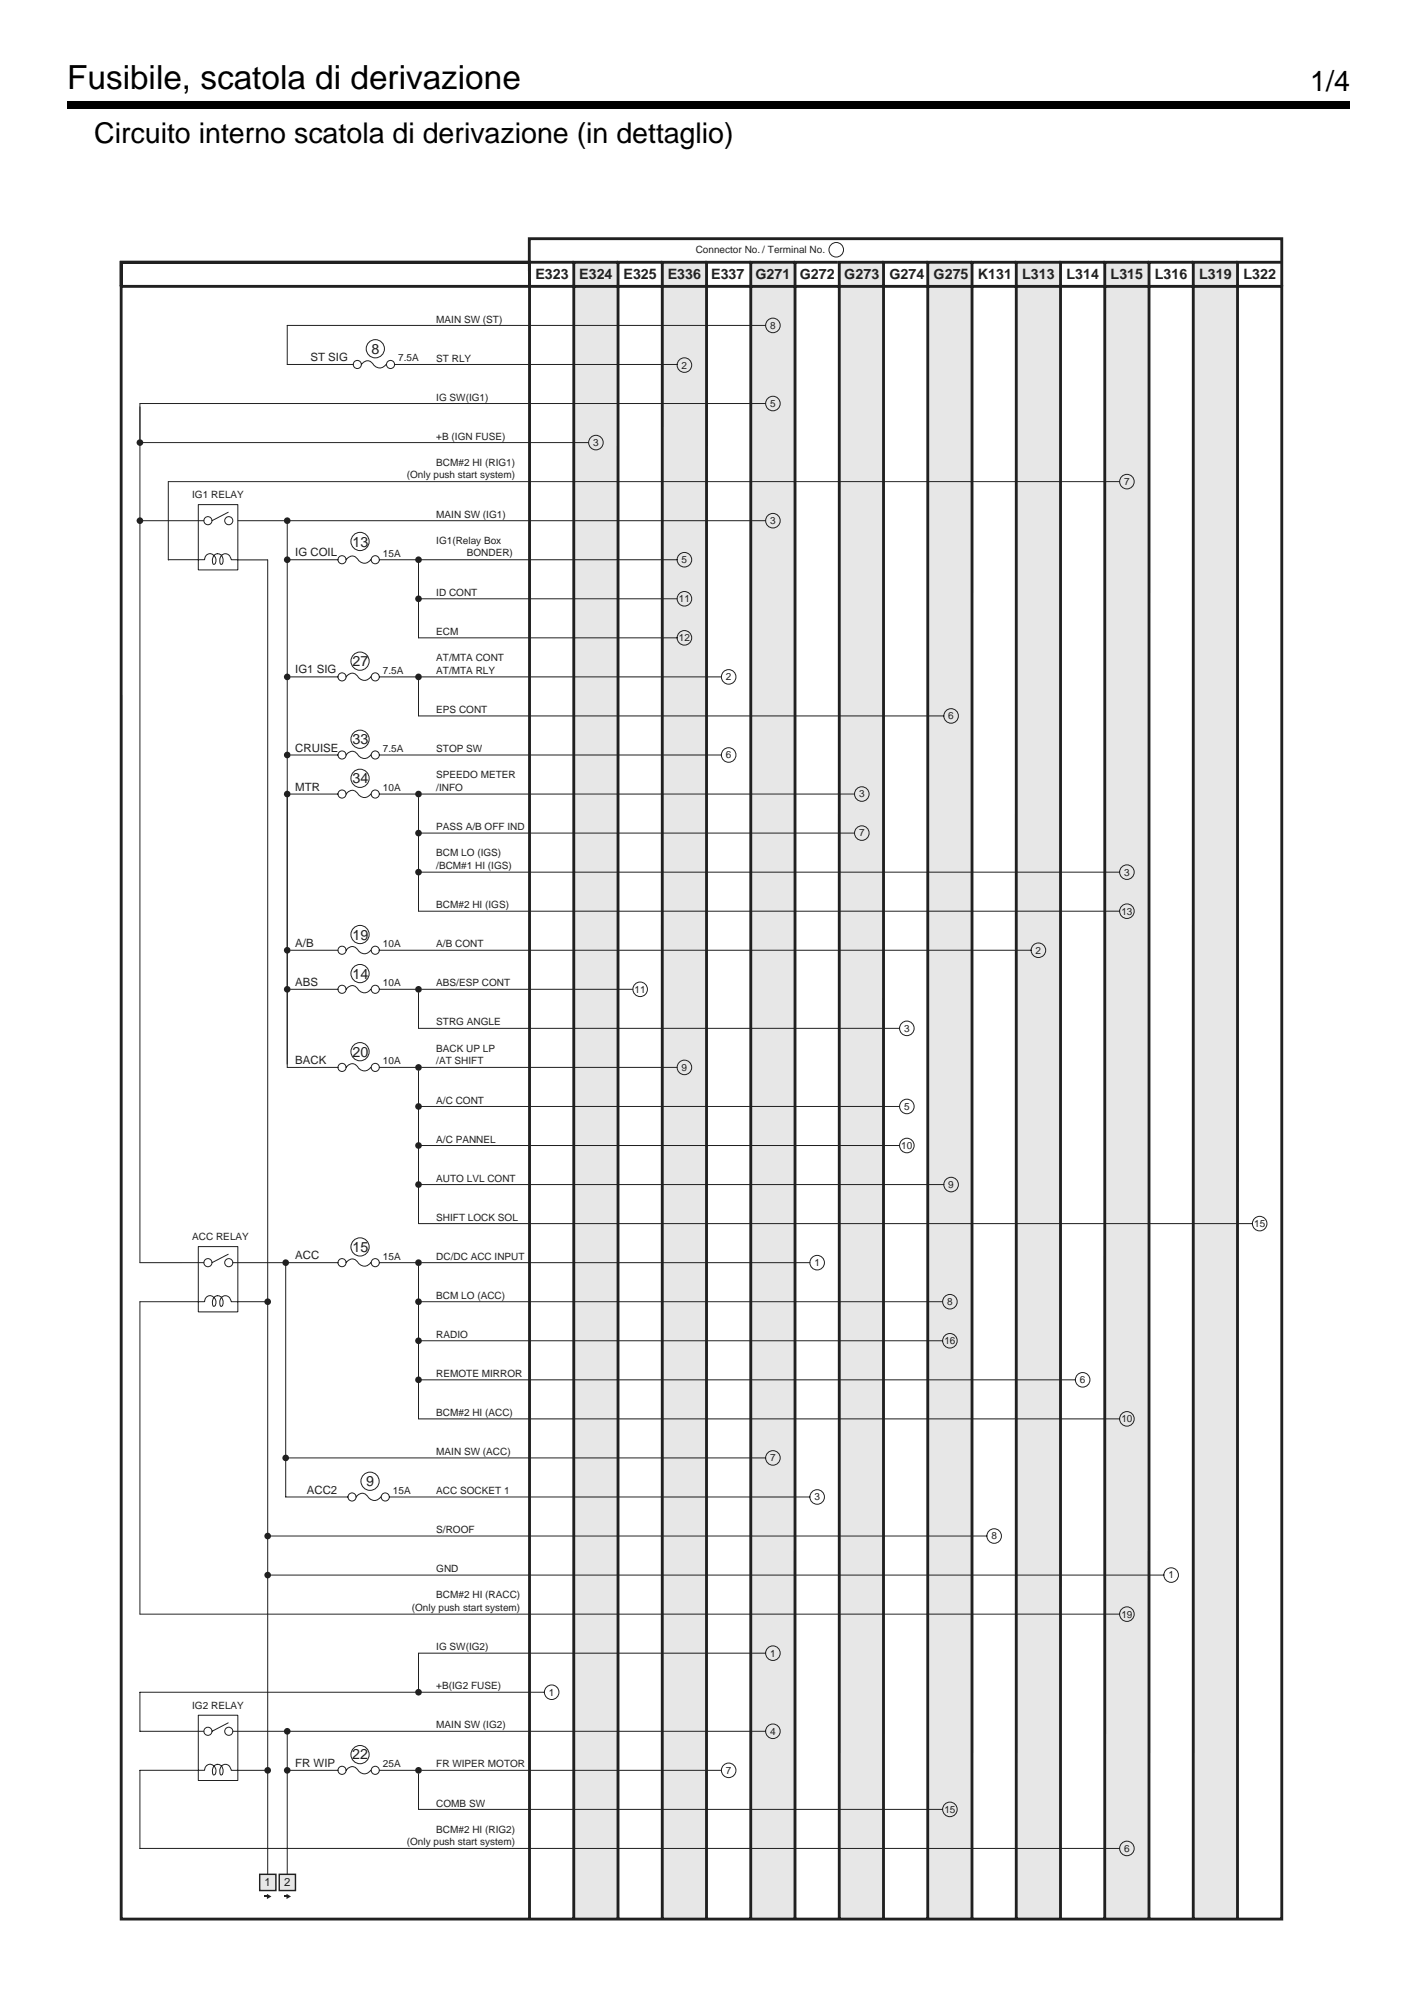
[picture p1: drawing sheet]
<svg xmlns="http://www.w3.org/2000/svg" width="210mm" height="297mm" viewBox="0 0 210 297" stroke-linecap="round" stroke-linejoin="round" font-family="sans-serif">
<path d="M9.9 15h190.1v1.1h-190.1z" fill="#000"/>
<path d="M9.9 35h190.2v260.4h-190.2z" fill="#fff"/>
<g fill="#e6e7e9">
<path d="M85 38.9h6.6l-.1 245.4h-6.5z"/>
<path d="M98.1 38.9h6.6v245.4h-6.6z"/>
<path d="M111.2 38.9h6.6v245.4h-6.6z"/>
<path d="M124.3 38.9h6.6v245.4h-6.6z"/>
<path d="M137.4 38.9h6.6v245.4h-6.6z"/>
<path d="M150.5 38.9h6.6v245.4h-6.6z"/>
<path d="M163.7 38.9h6.5v245.4h-6.6z"/>
<path d="M176.8 38.9h6.5v245.4h-6.5z"/>
</g>
<g fill="none" stroke="#231f20" stroke-width=".42">
<path d="M85 38.9h-6.6v245.4M91.6 38.9h-6.6v245.4M98.1 38.9h-6.5l-.1 245.4M104.7 38.9h-6.6v245.4M111.2 38.9h-6.5v245.4M117.8 38.9h-6.6v245.4M124.1 38.9h-6.3v245.4M130.9 38.9h-6.6v245.5M137.4 38.9h-6.5v245.4M144 38.9h-6.6v245.4M150.5 38.9h-6.5v245.4M157.1 38.9h-6.6v245.4"/>
<path d="M163.7 38.9h-6.6v245.4M170.2 38.9h-6.5l-.1 245.4M176.8 38.9h-6.6v245.4M183.3 38.9h-6.5v245.4M189.9 38.9h-6.6v245.4M17.9 42.4h172v241.9h-171.9z"/>
</g>
<g fill="none" stroke="#231f20" stroke-width=".15">
<path d="M20.7 59.8h92.7M113.4 48.2h-70.9v5.8h9.8M20.7 77.1h9.5M20.7 60.3v126.8M20.7 65.6h66.5M24.9 71.4h141M42.5 77.1h70.9M24.9 82.9h4.4M35.2 82.9h4.5M42.5 82.9h7.6M51.3 82.9a1.12 1.12 0 0 1 1.4-.4l.5 .6a1.11 1.11 0 0 0 1.7-.2M56.2 82.9h5.8"/>
<path d="M62 88.7h16.4"/>
<circle cx="50.7" cy="82.9" r=".6"/>
<circle cx="55.6" cy="82.9" r=".6"/>
</g>
<g fill="#231f20">
<circle cx="62" cy="82.9" r=".49"/>
<circle cx="62" cy="88.7" r=".49"/>
<circle cx="20.7" cy="65.6" r=".49"/>
<circle cx="20.7" cy="77.1" r=".49"/>
<circle cx="42.5" cy="77.1" r=".49"/>
<circle cx="42.5" cy="82.9" r=".49"/>
<circle cx="42.5" cy="100.3" r=".49"/>
</g>
<g fill="none" stroke="#231f20" stroke-width=".15">
<path d="M53.5 54a1.12 1.12 0 0 1 1.4-.4l.6 .6a1.11 1.11 0 0 0 1.7-.2M58.5 54h41.8M100.3 82.9h-38.3v11.6h38.3M50.1 100.3h-7.1M51.3 100.3a1.12 1.12 0 0 1 1.4-.4l.5 .6a1.11 1.11 0 0 0 1.7-.2M56.2 100.3h5.8M62 100.8v5.3M62 118.1v16.9"/>
<circle cx="52.9" cy="54" r=".6"/>
<circle cx="57.9" cy="54" r=".6"/>
<circle cx="101.4" cy="54.1" r="1.08"/>
<circle cx="114.5" cy="48.2" r="1.08"/>
<circle cx="114.5" cy="59.8" r="1.08"/>
<circle cx="88.3" cy="65.6" r="1.08"/>
<circle cx="114.5" cy="77.1" r="1.08"/>
<circle cx="166.9" cy="71.4" r="1.08"/>
<circle cx="101.4" cy="82.9" r="1.08"/>
<circle cx="101.4" cy="94.5" r="1.08"/>
<circle cx="101.4" cy="88.7" r="1.08"/>
<circle cx="50.7" cy="100.3" r=".6"/>
<circle cx="55.6" cy="100.3" r=".6"/>
<circle cx="107.9" cy="100.3" r="1.08"/>
</g>
<circle cx="62" cy="100.3" r=".49" fill="#231f20"/>
<g fill="none" stroke="#231f20" stroke-width=".15">
<path d="M62 106.1h77.8M62.5 100.3h44.4"/>
<circle cx="140.9" cy="106.1" r="1.08"/>
</g>
<circle cx="42.5" cy="146.6" r=".49" fill="#231f20"/>
<g fill="none" stroke="#231f20" stroke-width=".15">
<path d="M50.1 146.6h-7.1M51.3 146.6a1.12 1.12 0 0 1 1.4-.4l.5 .5a1.11 1.11 0 0 0 1.7-.1M56.2 146.6h5.8M62 147.1v5.3M20.7 192.8v46.3"/>
<circle cx="50.7" cy="146.6" r=".6"/>
<circle cx="55.6" cy="146.6" r=".6"/>
<circle cx="94.8" cy="146.6" r="1.08"/>
</g>
<circle cx="62" cy="146.6" r=".49" fill="#231f20"/>
<g fill="none" stroke="#231f20" stroke-width=".15">
<path d="M62 152.4h71.3M62.5 146.6h31.3"/>
<circle cx="134.3" cy="152.4" r="1.08"/>
</g>
<circle cx="42.5" cy="111.9" r=".49" fill="#231f20"/>
<g fill="none" stroke="#231f20" stroke-width=".15">
<path d="M50.1 111.9h-7.1M51.3 111.9a1.12 1.12 0 0 1 1.4-.4l.5 .5a1.11 1.11 0 0 0 1.7-.1M56.2 111.9h50.7"/>
<circle cx="50.7" cy="111.9" r=".6"/>
<circle cx="55.6" cy="111.9" r=".6"/>
<circle cx="107.9" cy="111.9" r="1.08"/>
</g>
<circle cx="42.5" cy="140.8" r=".49" fill="#231f20"/>
<g fill="none" stroke="#231f20" stroke-width=".15">
<path d="M51.3 140.8a1.12 1.12 0 0 1 1.4-.4l.5 .6a1.11 1.11 0 0 0 1.7-.2M56.2 140.8h96.5"/>
<circle cx="50.7" cy="140.8" r=".6"/>
<circle cx="55.6" cy="140.8" r=".6"/>
<circle cx="153.8" cy="140.8" r="1.08"/>
</g>
<circle cx="42.5" cy="117.6" r=".49" fill="#231f20"/>
<g fill="none" stroke="#231f20" stroke-width=".15">
<path d="M50.1 117.6h-7.1M51.3 117.6a1.12 1.12 0 0 1 1.4-.4l.5 .6a1.11 1.11 0 0 0 1.7-.2M56.2 117.6h5.8M50.1 140.8h-7.1"/>
<circle cx="50.7" cy="117.6" r=".6"/>
<circle cx="55.6" cy="117.6" r=".6"/>
<circle cx="127.7" cy="117.6" r="1.08"/>
<circle cx="127.7" cy="123.4" r="1.08"/>
</g>
<g fill="#231f20">
<circle cx="62" cy="117.6" r=".49"/>
<circle cx="62" cy="123.4" r=".49"/>
<circle cx="62" cy="129.2" r=".49"/>
</g>
<g fill="none" stroke="#231f20" stroke-width=".15">
<path d="M62.5 117.6h64.1M62 123.4h64.6M62 129.2h103.9M62 135h103.9M50.1 158.1h-7.6M51.3 158.1a1.12 1.12 0 0 1 1.4-.4l.5 .6a1.11 1.11 0 0 0 1.7-.2M56.2 158.1h5.8M62 158.6v22.7"/>
<circle cx="166.9" cy="129.2" r="1.08"/>
<circle cx="166.9" cy="135" r="1.08"/>
<circle cx="50.7" cy="158.1" r=".6"/>
<circle cx="55.6" cy="158.1" r=".6"/>
<circle cx="101.4" cy="158.1" r="1.08"/>
<circle cx="134.3" cy="163.9" r="1.08"/>
</g>
<g fill="#231f20">
<circle cx="62" cy="158.1" r=".49"/>
<circle cx="62" cy="163.9" r=".49"/>
<circle cx="62" cy="169.7" r=".49"/>
<circle cx="62" cy="175.5" r=".49"/>
</g>
<g fill="none" stroke="#231f20" stroke-width=".15">
<path d="M24.9 71.4v11.6M29.4 74.8h5.8v9.6h-5.8zM33.8 75.9l-2.4 1.2M42.5 77.6v80M29.3 82.9h1a.84 .84 0 0 1 .9-.9 .84 .84 0 0 1 .8 .9l-.1 .5-.2 .2a.96 .96 0 0 1 .5-1.6 .94 .94 0 0 1 .8 .7 .94 .94 0 0 1-.2 .9 .96 .96 0 0 1 .6-1.6 .96 .96 0 0 1 .8 .9h1M39.7 82.9v194.8M78.4 88.7h21.9M62.5 158.1h37.8M62 163.9h71.3M62 169.7h71.3M62 175.5h77.8M29.4 184.7h5.8v9.7h-5.8z"/>
<path d="M30.2 187.1h-9.5M33.8 185.8l-2.4 1.3M35.2 192.8h-1a.86 .86 0 0 0-.9-.8 .86 .86 0 0 0-.7 1v.3l.2 .2a.9 .9 0 0 0 .1-1 .9 .9 0 0 0-1-.5 1.01 1.01 0 0 0-.2 1.5 .88 .88 0 0 0 .1-1.2 .88 .88 0 0 0-1.3 0l-.2 .5h-9.6M62 181.3h123.5M62 187.6v22.6M29.4 254.1h5.8v9.7h-5.8zM33.8 255.2l-2.4 1.3M29.3 262.3h1a.84 .84 0 0 1 .9-.9 .84 .84 0 0 1 .8 .9l-.1 .4-.2 .3a.96 .96 0 0 1 .5-1.6 .94 .94 0 0 1 .8 .6 .94 .94 0 0 1-.2 1 .96 .96 0 0 1 .6-1.6 .96 .96 0 0 1 .8 .9h1M50.1 262.3h-7.6M51.3 262.3a1.12 1.12 0 0 1 1.4-.4l.5 .5a1.11 1.11 0 0 0 1.7-.1"/>
<circle cx="123.9" cy="37" r="1.08"/>
<circle cx="30.8" cy="77.1" r=".6"/>
<circle cx="33.9" cy="77.1" r=".6"/>
<circle cx="134.3" cy="169.7" r="1.08"/>
<circle cx="140.9" cy="175.5" r="1.08"/>
<circle cx="30.8" cy="187.1" r=".6"/>
<circle cx="33.9" cy="187.1" r=".6"/>
<circle cx="186.6" cy="181.3" r="1.08"/>
<circle cx="30.8" cy="256.5" r=".6"/>
<circle cx="33.9" cy="256.5" r=".6"/>
<circle cx="50.7" cy="262.3" r=".6"/>
<circle cx="55.6" cy="262.3" r=".6"/>
</g>
<path d="M78.4 42.4v-3.5h-60.5v3.5v-3.5h60.5v-3.5h111.5v7" fill="none" stroke="#231f20" stroke-width=".42"/>
<g fill="#231f20">
<circle cx="42.5" cy="256.5" r=".49"/>
<circle cx="42.5" cy="262.3" r=".49"/>
<circle cx="39.7" cy="262.3" r=".49"/>
<circle cx="39.7" cy="192.8" r=".49"/>
<circle cx="42.3" cy="187.1" r=".49"/>
<circle cx="42.3" cy="216" r=".49"/>
<circle cx="39.7" cy="227.6" r=".49"/>
<circle cx="39.7" cy="233.3" r=".49"/>
</g>
<g fill="none" stroke="#231f20" stroke-width=".15">
<path d="M39.7 192.8h-4.5M50.1 187.1h-15.6M51.3 187.1a1.12 1.12 0 0 1 1.4-.4l.5 .5a1.11 1.11 0 0 0 1.7-.1M56.2 187.1h5.8"/>
<circle cx="50.7" cy="187.1" r=".6"/>
<circle cx="55.6" cy="187.1" r=".6"/>
<circle cx="121" cy="187.1" r="1.08"/>
<circle cx="140.7" cy="192.8" r="1.08"/>
</g>
<g fill="#231f20">
<circle cx="62" cy="187.1" r=".49"/>
<circle cx="62" cy="192.8" r=".49"/>
<circle cx="62" cy="198.6" r=".49"/>
<circle cx="62" cy="204.4" r=".49"/>
<circle cx="62" cy="250.7" r=".49"/>
</g>
<path d="M62.5 187.1h57.5M56.2 262.3h5.8M62 262.8v5.3" fill="none" stroke="#231f20" stroke-width=".15"/>
<circle cx="62" cy="262.3" r=".49" fill="#231f20"/>
<g fill="none" stroke="#231f20" stroke-width=".15">
<path d="M20.7 59.8v5.3M35.2 77.1h6.9M42.5 118.1v40M42.3 187.1v34.7h9.2M62 192.8h77.6M62 198.6h77.6M42.3 216h71.1M62 204.4h97.3M62 210.2h103.9M20.7 239.1h145.2M40.1 233.3h132.3M40.1 227.6h106.1"/>
<path d="M52.7 221.8a1.12 1.12 0 0 1 1.4-.4l.6 .6a1.11 1.11 0 0 0 1.7-.2M57.7 221.8h62.3M34.5 256.5h78.9M42.5 256.5v21.2M80.6 250.7h-59.9v5.8h9.5M113.4 244.9h-51.4v5.8M29.3 262.3h-8.6v11.5h145.2M35.2 262.3h4.5M62 268.1h77.6M62.5 262.3h44.4"/>
<circle cx="140.7" cy="198.6" r="1.08"/>
<circle cx="114.5" cy="216" r="1.08"/>
<circle cx="160.4" cy="204.4" r="1.08"/>
<circle cx="166.9" cy="210.2" r="1.08"/>
<circle cx="52.1" cy="221.8" r=".6"/>
<circle cx="57.1" cy="221.8" r=".6"/>
<circle cx="121" cy="221.8" r="1.08"/>
<circle cx="147.3" cy="227.6" r="1.08"/>
<circle cx="166.9" cy="239.1" r="1.08"/>
<circle cx="173.5" cy="233.3" r="1.08"/>
<circle cx="81.7" cy="250.7" r="1.08"/>
<circle cx="114.5" cy="256.5" r="1.08"/>
<circle cx="114.5" cy="244.9" r="1.08"/>
<circle cx="107.9" cy="262.3" r="1.08"/>
<circle cx="140.7" cy="268.1" r="1.08"/>
<circle cx="166.9" cy="273.8" r="1.08"/>
</g>
<g fill="#231f20">
<path d="M42.4 280.6l.7 .4-.7 .3z"/>
<path d="M42.1 280.9h.5v.2h-.5z"/>
</g>
<path d="M41.4 277.7h2.4v2.4h-2.4z" fill="#e7e8e9"/>
<path d="M41.4 277.7h2.4v2.4h-2.4z" fill="none" stroke="#231f20" stroke-width=".21"/>
<g fill="#231f20">
<path d="M39.5 280.6l.7 .4-.7 .3z"/>
<path d="M39.2 280.9h.5v.2h-.5z"/>
</g>
<path d="M38.5 277.7h2.4v2.4h-2.4z" fill="#e7e8e9"/>
<path d="M38.5 277.7h2.4v2.4h-2.4z" fill="none" stroke="#231f20" stroke-width=".21"/>
<g fill="none" stroke="#231f20" stroke-width=".15">
<circle cx="55.6" cy="51.7" r="1.35"/>
<circle cx="53.3" cy="98" r="1.35"/>
<circle cx="53.3" cy="80.2" r="1.35"/>
<circle cx="53.3" cy="115.3" r="1.35"/>
<circle cx="53.3" cy="109.5" r="1.35"/>
<circle cx="53.3" cy="138.4" r="1.35"/>
<circle cx="53.3" cy="144.2" r="1.35"/>
<circle cx="53.3" cy="155.8" r="1.35"/>
<circle cx="53.3" cy="184.7" r="1.35"/>
<circle cx="54.8" cy="219.4" r="1.35"/>
<circle cx="53.3" cy="259.9" r="1.35"/>
</g>
<text font-size="4.9" x="9.9" y="13.2">Fusibile, scatola di derivazione</text>
<g font-size="4.2">
<text x="194.1" y="13.4">1/4</text>
<text x="13.9" y="21.2">Circuito interno scatola di derivazione (in dettaglio)</text>
</g>
<g font-size="2.1" fill="#231f20">
<text x="79.3" y="41.3">E323</text>
<text x="85.8" y="41.3">E324</text>
<text x="92.4" y="41.3">E325</text>
<text x="98.9" y="41.3">E336</text>
<text x="105.3" y="41.3">E337</text>
<text x="111.9" y="41.3">G271</text>
<text x="118.5" y="41.3">G272</text>
<text x="125.1" y="41.3">G273</text>
<text x="131.7" y="41.3">G274 G275 K131</text>
<text x="151.4" y="41.3">L313</text>
<text x="158" y="41.3">L314</text>
<text x="164.5" y="41.3">L315</text>
<text x="171.1" y="41.3">L316</text>
<text x="177.6" y="41.3">L319</text>
<text x="184.2" y="41.3">L322</text>
<text x="55" y="52.4">8</text>
<text x="52.2" y="81">13</text>
<text x="52.2" y="98.7">27</text>
<text x="52.2" y="110.3">33</text>
<text x="52.2" y="116.1">34</text>
<text x="52.2" y="139.2">19</text>
<text x="52.2" y="145">14</text>
<text x="52.2" y="156.6">20</text>
<text x="52.2" y="185.5">15</text>
<text x="54.2" y="220.2">9</text>
<text x="52.2" y="260.7">22</text>
</g>
<g font-size="1.7" fill="#231f20">
<text x="46" y="53.5">ST SIG</text>
<text x="43.7" y="82.4">IG COIL</text>
<text x="43.7" y="99.8">IG1 SIG</text>
<text x="43.7" y="111.3">CRUISE</text>
<text x="43.7" y="117.1">MTR</text>
<text x="43.7" y="140.3">A/B</text>
<text x="43.7" y="146.1">ABS</text>
<text x="43.7" y="157.6">BACK</text>
<text x="43.7" y="186.6">ACC</text>
<text x="45.5" y="221.3">ACC2</text>
<text x="43.7" y="261.8">FR WIP</text>
<text x="39.2" y="279.3">1</text>
<text x="42.1" y="279.3">2</text>
</g>
<g font-size="1.5" fill="#231f20">
<text x="103.1" y="37.5">Connector No. / Terminal No.</text>
<text x="64.6" y="47.8">MAIN SW (ST)</text>
<text x="59" y="53.5">7.5A</text>
<text x="64.6" y="53.6">ST RLY</text>
<text x="114.1" y="48.7">8</text>
<text x="64.6" y="59.4">IG SW(IG1)</text>
<text x="101" y="54.6">2</text>
<text x="64.6" y="65.1">+B (IGN FUSE)</text>
<text x="114.1" y="60.3">5</text>
<text x="60.3" y="70.9">(Only push start system)</text>
<text x="64.6" y="69">BCM#2 HI (RIG1)</text>
<text x="87.9" y="66.1">3</text>
<text x="166.5" y="71.9">7</text>
<text x="28.5" y="73.8">IG1 RELAY</text>
<text x="64.6" y="76.7">MAIN SW (IG1)</text>
<text x="114.1" y="77.7">3</text>
<text x="56.7" y="82.5">15A</text>
<text x="64.6" y="80.6">IG1(Relay Box</text>
<text x="69.2" y="82.4">BONDER)</text>
<text x="101" y="83.5">5</text>
<text x="64.6" y="88.3">ID CONT</text>
<text x="100.6" y="89.2">11</text>
<text x="64.6" y="94.1">ECM</text>
<text x="100.6" y="95">12</text>
<text x="56.7" y="99.8">7.5A</text>
<text x="64.6" y="98">AT/MTA CONT</text>
<text x="64.6" y="99.8">AT/MTA RLY</text>
<text x="107.5" y="100.8">2</text>
<text x="64.6" y="105.6">EPS CONT</text>
<text x="140.5" y="106.6">6</text>
<text x="56.7" y="111.4">7.5A</text>
<text x="64.6" y="111.4">STOP SW</text>
<text x="107.5" y="112.4">6</text>
<text x="56.7" y="117.2">10A</text>
<text x="64.6" y="115.3">SPEEDO METER</text>
<text x="64.6" y="117.1">/INFO</text>
<text x="127.3" y="118.1">3</text>
<text x="64.6" y="123">PASS A/B OFF IND</text>
<text x="127.3" y="123.9">7</text>
<text x="64.6" y="126.9">BCM LO (IGS)</text>
<text x="64.6" y="128.7">/BCM#1 HI (IGS)</text>
<text x="166.5" y="129.7">3</text>
<text x="64.6" y="134.6">BCM#2 HI (IGS)</text>
<text x="166.1" y="135.5">13</text>
<text x="56.7" y="140.3">10A</text>
<text x="64.6" y="140.4">A/B CONT</text>
<text x="153.4" y="141.3">2</text>
<text x="56.7" y="146.1">10A</text>
<text x="64.6" y="146.1">ABS/ESP CONT</text>
<text x="94" y="147.1">11</text>
<text x="64.6" y="151.9">STRG ANGLE</text>
<text x="64.6" y="155.8">BACK UP LP</text>
<text x="133.9" y="152.9">3</text>
<text x="56.7" y="157.7">10A</text>
<text x="64.6" y="157.6">/AT SHIFT</text>
<text x="101" y="158.6">9</text>
<text x="64.6" y="163.5">A/C CONT</text>
<text x="133.9" y="164.4">5</text>
<text x="64.6" y="169.3">A/C PANNEL</text>
<text x="133.5" y="170.2">10</text>
<text x="64.6" y="175.1">AUTO LVL CONT</text>
<text x="140.5" y="176">9</text>
<text x="28.5" y="183.8">ACC RELAY</text>
<text x="64.6" y="180.9">SHIFT LOCK SOL</text>
<text x="185.8" y="181.8">15</text>
<text x="56.7" y="186.6">15A</text>
<text x="64.6" y="186.6">DC/DC ACC INPUT</text>
<text x="120.6" y="187.6">1</text>
<text x="64.6" y="192.4">BCM LO (ACC)</text>
<text x="140.3" y="193.3">8</text>
<text x="64.6" y="198.2">RADIO</text>
<text x="64.6" y="204">REMOTE MIRROR</text>
<text x="139.9" y="199.1">16</text>
<text x="64.6" y="209.8">BCM#2 HI (ACC)</text>
<text x="160" y="204.9">6</text>
<text x="64.6" y="215.6">MAIN SW (ACC)</text>
<text x="166.1" y="210.7">10</text>
<text x="58.2" y="221.3">15A</text>
<text x="64.6" y="221.3">ACC SOCKET 1</text>
<text x="114.1" y="216.5">7</text>
<text x="64.6" y="227.1">S/ROOF</text>
<text x="120.6" y="222.3">3</text>
<text x="64.6" y="232.9">GND</text>
<text x="146.9" y="228.1">8</text>
<text x="173.1" y="233.8">1</text>
<text x="61" y="238.6">(Only push start system)</text>
<text x="64.6" y="236.8">BCM#2 HI (RACC)</text>
<text x="166.1" y="239.6">19</text>
<text x="64.6" y="244.5">IG SW(IG2)</text>
<text x="114.1" y="245.4">1</text>
<text x="64.6" y="250.3">+B(IG2 FUSE)</text>
<text x="81.3" y="251.2">1</text>
<text x="28.5" y="253.2">IG2 RELAY</text>
<text x="64.6" y="256.1">MAIN SW (IG2)</text>
<text x="114.1" y="257">4</text>
<text x="56.7" y="261.8">25A</text>
<text x="64.6" y="261.8">FR WIPER MOTOR</text>
<text x="107.5" y="262.8">7</text>
<text x="64.6" y="267.6">COMB SW</text>
<text x="139.9" y="268.6">15</text>
<text x="60.3" y="273.3">(Only push start system)</text>
<text x="64.6" y="271.5">BCM#2 HI (RIG2)</text>
<text x="166.5" y="274.3">6</text>
</g>
</svg>
